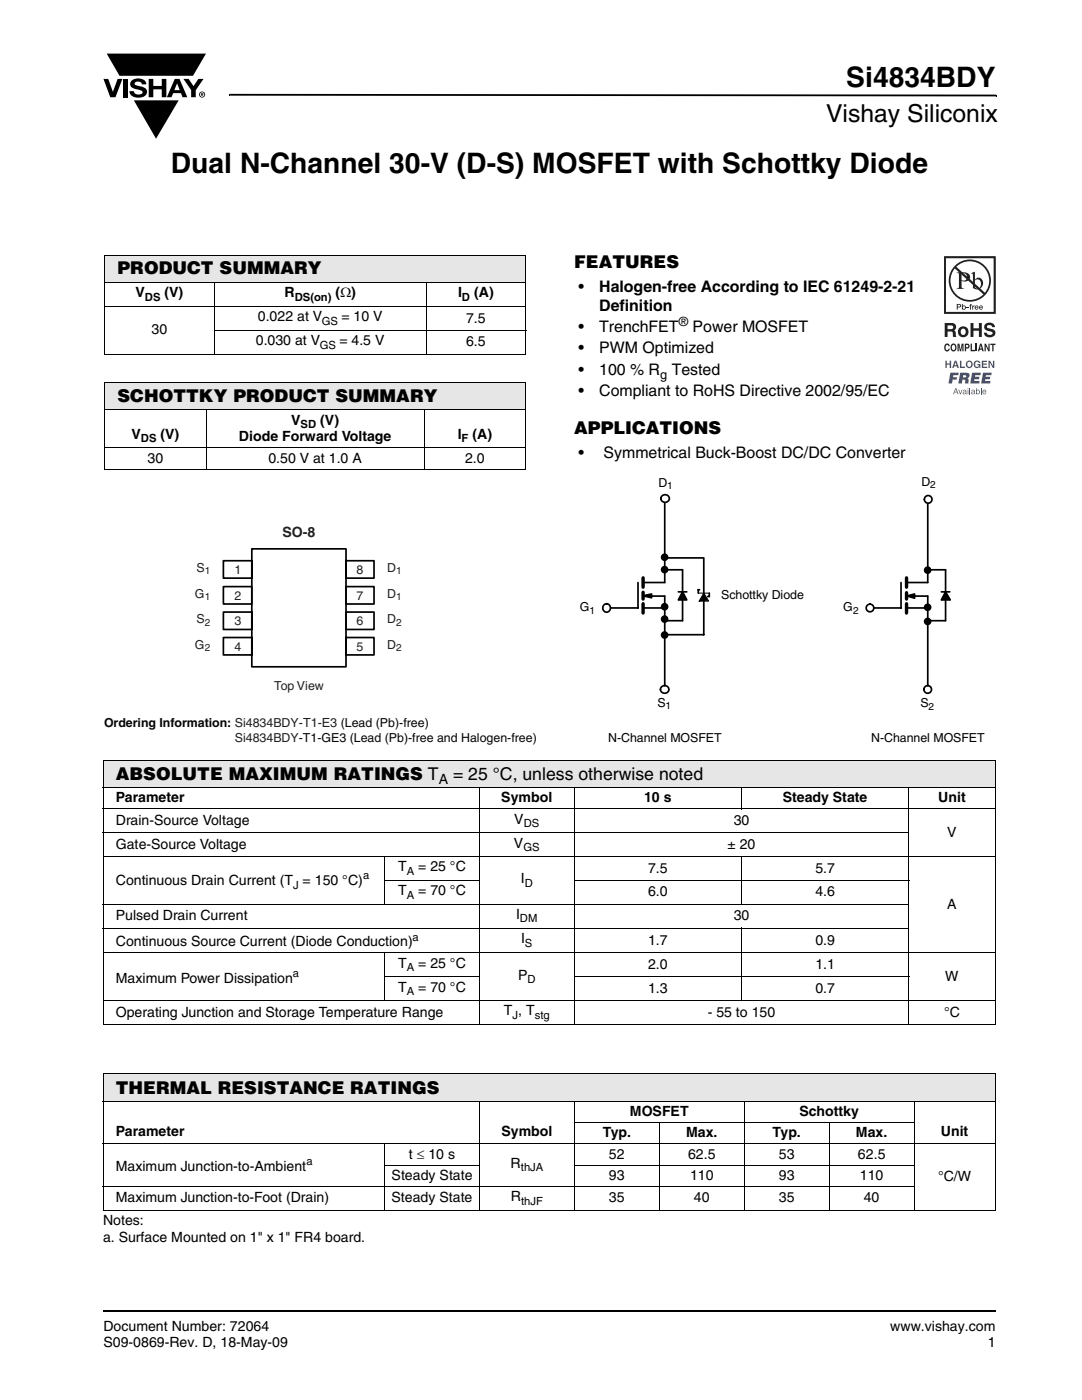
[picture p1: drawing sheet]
<svg xmlns="http://www.w3.org/2000/svg" width="216mm" height="279mm" viewBox="0 0 216 279" stroke-linecap="round" stroke-linejoin="round" font-family="sans-serif">
<g fill="#000">
<path d="M20.6 15.7h1l.9 2.6 1-2.6h.9l-1.4 3.7h-1zM24.6 15.7h.9v3.7h-.9zM26.3 16.1a2.09 2.09 0 0 1 2.8 .3l.1 .4h-.9a.79 .79 0 0 0-.7-.5 .79 .79 0 0 0-.7 .4l.2 .3 1 .3a1.09 1.09 0 0 1 1.2 1 1.09 1.09 0 0 1-1.1 1.1 1.74 1.74 0 0 1-2.4-1.2h.9a.96 .96 0 0 0 .8 .7 .96 .96 0 0 0 1-.5 1.31 1.31 0 0 0-1.3-.6 1.05 1.05 0 0 1-1.1-.5 1.05 1.05 0 0 1 .2-1.2zM29.7 15.7h.9v1.5h1.7v-1.5h.9v3.7h-.9v-1.6h-1.7v1.6h-.9zM36.6 15.7h1l1 1.5 1-1.5h1l-1.5 2.3v1.4h-1v-1.4zM21.3 10.7h19.8l-2.6 4.4h-3.8h-10.9zM45.7 18.7h.2v.4h-.2zM45.9 18.7l152.9 .2v.3l-152.9-.1zM198.8 18.9h.1v.3h-.1zM26.7 20h8.9l-4.5 7.7zM20.5 261.5h.1v.4h-.1z"/>
<path d="M35.3 16.6l.6 1.4h-1.1zM34.9 15.7l-1.6 3.7h.9l.3-.8h1.6l.3 .8h1l-1.6-3.7z"/>
<path d="M40.2 18.6l.2 .1v.1h-.2zM40.1 18.5v.7h.1v-.3l.4 .3-.2-.3 .2-.2-.1-.1z"/>
<path d="M39.9 18.9a.46 .46 0 0 1 .9 0 .46 .46 0 0 1-.9 0zM39.7 18.9a.61 .61 0 0 0 1.2 0 .61 .61 0 0 0-1.2 0z"/>
</g>
<path d="M20.6 261.7h178.2" fill="none" stroke="#000" stroke-width=".36"/>
<g fill="#e6e6e6">
<path d="M20.9 50.9h84v5.5h-84z"/>
<path d="M20.9 76.3h84v5.5h-84z"/>
</g>
<g fill="none" stroke="#000" stroke-width=".2">
<path d="M20.8 50.9h84.2M20.8 56.4h84.2M20.9 51v19.6M42.8 56.3v14.5M85 56.3v14.5M104.9 51v19.6M20.8 61.2h84.2M20.8 70.7h84.2M20.8 76.3h84.2M20.9 76.4v17.1M42.7 65.9h62.3M104.9 76.4v17.1"/>
<path d="M20.8 81.8h84.2M20.8 89.4h84.2M20.8 93.6h84.2M41.1 81.7v12M84.6 81.7v12"/>
</g>
<path d="M20.8 104.8h86.3v43.9h-86.3z" fill="#fff"/>
<path d="M44.6 117.1h5.6v3.4h-5.6zM44.6 111.9h5.6v3.5h-5.6zM50.2 109.5h18.8v23.6h-18.8zM69 117.1h5.6v3.4h-5.6zM69 111.9h5.6v3.5h-5.6zM44.6 127.2h5.6v3.5h-5.6zM44.6 122.2h5.6v3.4h-5.6zM69 122.2h5.6v3.4h-5.6zM69 127.2h5.6v3.5h-5.6z" fill="none" stroke="#000" stroke-width=".34"/>
<path d="M168.3 94.7h28.2v53.9h-28.2z" fill="#fff"/>
<path d="M180.9 119h4.2M185.1 100.2v16.1h-4.2M180.9 121.3h4.2" fill="none" stroke="#000" stroke-width=".34"/>
<circle cx="185.1" cy="137.6" r=".76" fill="#fff"/>
<g fill="none" stroke="#000" stroke-width=".34">
<path d="M179.8 116.3v5h-5.6M180.9 119l1.6-.5v.9l-1.4-.4M185.1 119v17.8M185.1 113.7h3.6M185.1 123.9h3.6"/>
<circle cx="185.1" cy="137.6" r=".76"/>
</g>
<path d="M180.9 115.3v1.9M180.9 118.3v1.3M180.9 120.5v1.8" fill="none" stroke="#000" stroke-width=".68"/>
<path d="M180.9 119l1.6-.5v.9z" fill="#000"/>
<circle cx="173.6" cy="121.3" r=".76" fill="#fff"/>
<g fill="none" stroke="#000" stroke-width=".34">
<path d="M187.8 119.7l.9-1.6 .9 1.6h-1.7M187.8 118.1h1.7M188.7 113.7v10.2"/>
<circle cx="173.6" cy="121.3" r=".76"/>
</g>
<path d="M188.7 118.1l.9 1.6h-1.7z" fill="#000"/>
<circle cx="185.2" cy="99.7" r=".76" fill="#fff"/>
<g fill="none" stroke="#000" stroke-width=".34">
<circle cx="185.2" cy="99.7" r=".76"/>
<circle cx="185.1" cy="113.8" r=".59"/>
<circle cx="185.1" cy="124" r=".59"/>
<circle cx="185.1" cy="121.2" r=".59"/>
</g>
<g fill="#000">
<circle cx="185.1" cy="113.8" r=".59"/>
<circle cx="185.1" cy="124" r=".59"/>
<circle cx="185.1" cy="121.2" r=".59"/>
</g>
<path d="M115.7 94.8h44.7v53.8h-44.7z" fill="#fff"/>
<path d="M128.4 119h4.2M132.6 100.3v16h-4.3M128.3 121.3h4.3" fill="none" stroke="#000" stroke-width=".34"/>
<circle cx="132.6" cy="137.6" r=".81" fill="#fff"/>
<g fill="none" stroke="#000" stroke-width=".34">
<path d="M127.3 116.3v5h-5.6M128.4 118.9l1.6-.4v.8l-1.4-.3M132.6 119v17.8M132.6 113.7h3.6M132.6 123.9h3.6"/>
<circle cx="132.6" cy="137.6" r=".81"/>
</g>
<path d="M128.3 115.3v1.9M128.3 118.2v1.4M128.3 120.5v1.8" fill="none" stroke="#000" stroke-width=".68"/>
<path d="M128.4 118.9l1.6-.4v.8z" fill="#000"/>
<circle cx="121.1" cy="121.3" r=".81" fill="#fff"/>
<g fill="none" stroke="#000" stroke-width=".34">
<path d="M135.4 119.7l.8-1.6 .8 1.6h-1.6M135.4 118.1h1.6M136.2 113.7v10.2"/>
<circle cx="121.1" cy="121.3" r=".81"/>
</g>
<path d="M136.2 118.1l.8 1.6h-1.6z" fill="#000"/>
<circle cx="132.7" cy="99.5" r=".81" fill="#fff"/>
<g fill="none" stroke="#000" stroke-width=".34">
<path d="M132.6 111.3h7.8v15.4h-7.8M139.6 117.7h-.3v.7M141.5 118.4v.6h-.3"/>
<circle cx="132.7" cy="99.5" r=".81"/>
<circle cx="132.6" cy="111.2" r=".59"/>
<circle cx="132.6" cy="113.7" r=".59"/>
<circle cx="132.6" cy="126.7" r=".59"/>
<circle cx="132.6" cy="121.1" r=".59"/>
<circle cx="132.6" cy="123.6" r=".59"/>
</g>
<g fill="#000">
<path d="M140.4 118.4l1 1.5-1.9 .1z"/>
<circle cx="132.6" cy="111.2" r=".59"/>
<circle cx="132.6" cy="113.7" r=".59"/>
<circle cx="132.6" cy="126.7" r=".59"/>
<circle cx="132.6" cy="121.1" r=".59"/>
<circle cx="132.6" cy="123.6" r=".59"/>
</g>
<path d="M139.3 118.4h2.2M141.4 119.9l-1-1.5-.9 1.6h1.9" fill="none" stroke="#000" stroke-width=".2"/>
<path d="M20.6 151.7h178v5.5h-178z" fill="#e6e6e6"/>
<g fill="none" stroke="#000" stroke-width=".2">
<path d="M20.5 151.7h178.1M20.5 157.2h94M20.6 151.8v52.5M95.7 157.1v47.4M114.6 157.1v47.4M114.7 157.2h66.6M148 157.1v4.4M181.4 157.1v47.4M181.4 157.2h17.2M198.6 151.8v52.5M20.5 161.4h178.1M20.5 166.2h160.9"/>
<path d="M20.5 170.9h178.1M76.6 175.7h19.1M76.7 170.9v9.6M114.5 175.7h66.9M148 170.9v9.6M20.5 180.4h160.9M20.5 185.2h160.9M20.5 190.2h178.1M20.5 199.7h178.1M76.6 194.9h19.1M76.7 190.1v9.7M114.5 194.9h66.9"/>
<path d="M148 185.1v14.7M20.5 204.4h178.1"/>
</g>
<path d="M20.6 214.3h178v5.5h-178z" fill="#e6e6e6"/>
<g fill="none" stroke="#000" stroke-width=".2">
<path d="M20.5 214.3h178.1M20.5 219.8h94M20.6 214.4v27M95.7 219.7v21.9M114.6 219.7v21.9M114.7 219.8h67.6M148.5 219.7v21.9M182.4 219.7v21.9M182.5 219.8h16.1M198.6 214.4v27M20.5 228.3h178.1M20.5 236.7h162"/>
<path d="M76.7 232.5h19.1M76.8 228.2v13.4M114.5 224h68M114.5 232.5h68M131.6 224v17.6M165.5 224v17.6M20.5 241.5h178.1"/>
</g>
<g fill="#fff">
<path d="M185.1 51.2h13.5v30.2h-13.5z"/>
<path d="M188.4 51.2h10.2v27.5h-10.2z"/>
</g>
<path d="M188.7 51.5h9.6v10.8h-9.6zM188.4 51.2v11.4h10.3v-11.4z" fill="#201d1e"/>
<g fill="#3853a3">
<path d="M188.6 72h.3v.5h.6v-.5h.3v1.4h-.3v-.6h-.6v.6h-.3z"/>
<path d="M191.5 72h.3v1.2h.8v.2h-1.1z"/>
<path d="M194.4 72.2a.68 .68 0 0 1 1.2 .2l-.8-.1a.55 .55 0 0 0-.2 .5 .55 .55 0 0 0 .4 .4l.4-.3h-.4v-.2h.6v.7h-.2v-.2a.71 .71 0 0 1-1 0 .71 .71 0 0 1 0-1z"/>
<path d="M195.9 72h1.1v.2h-.8v.3h.7v.3h-.7v.4h.8v.2h-1.1z"/>
<path d="M197.2 72h.3l.6 1v-1h.3v1.4h-.3l-.6-1v1h-.3z"/>
<path d="M189.6 74.4h1.7l-.1 .5h-.9l-.1 .4h.8l-.1 .5h-.8l-.1 .7h-.7z"/>
<path d="M194 74.4h1.7l-.1 .5h-1l-.1 .3h.9l-.1 .5h-.9v.3h1.1l-.1 .5h-1.8z"/>
<path d="M196.1 74.4h1.8l-.1 .5h-1l-.1 .3h.9l-.1 .5h-.9v.3h1v.5h-1.8z"/>
<path d="M191.2 77.8h.2l.2 .7 .3-.7h.1l-.3 .9h-.1z"/>
<path d="M193.5 77.5h.1v1.2h-.1z"/>
<path d="M195.7 77.5h.1v1.2h-.1z"/>
<path d="M190.7 72.3l-.2 .6h.3zM190.5 72h.3l.6 1.4h-.4l-.1-.3h-.5l-.1 .3h-.3z"/>
<path d="M192.9 72.7a.5 .5 0 0 0 1 0 .5 .5 0 0 0-1 0zM192.6 72.7a.75 .75 0 0 1 1.5 0 .75 .75 0 0 1-1.5 0z"/>
<path d="M192.2 74.9l-.1 .4 .6-.1v-.3zM191.6 74.4l1.7 .1a.63 .63 0 0 1-.3 1l.3 .3v.7h-.7v-.6l-.3-.1h-.2l-.2 .7h-.7z"/>
<path d="M190.7 77.6l-.2 .6h.4zM190.6 77.5h.2l.5 1.2h-.2l-.1-.4h-.5l-.2 .4h-.1z"/>
<path d="M192.3 78.3v.2l.1 .1 .2-.1 .1-.3zM192.2 77.9l.3-.1h.3l.1 .9-.8-.1 .1-.4 .5-.2-.2-.1-.4 .2z"/>
<path d="M193.1 77.8h.1v.9h-.1zM193.1 77.5h.1v.1h-.1z"/>
<path d="M194 78.3v.2l.1 .1 .2-.1 .1-.3zM193.9 77.9l.3-.1h.2l.2 .9-.8-.1 .1-.4 .5-.2-.2-.1-.4 .2z"/>
<path d="M194.8 78.2a.31 .31 0 0 0 .6 0 .31 .31 0 0 0-.6 0zM194.8 77.5h.1v.4a.4 .4 0 0 1 .6 .3 .4 .4 0 0 1-.6 .4l-.1 .1z"/>
<path d="M196.2 78v.2h.5l-.1-.3zM196.2 77.8h.4l.2 .2v.3h-.6l.2 .3 .4-.2-.2 .3a.47 .47 0 0 1-.6-.3 .47 .47 0 0 1 .2-.6z"/>
</g>
<g fill="#231f20">
<path d="M193.7 64.5h.5v1h1.1v-1h.6v2.7h-.6v-1.2h-1.1v1.2h-.5z"/>
<path d="M196.7 64.6a1.15 1.15 0 0 1 1.8 .7h-.5l-.1-.2a.68 .68 0 0 0-.9-.1v.4l.2 .1a1.29 1.29 0 0 1 1.4 .9 1.17 1.17 0 0 1-1.1 .9 1.17 1.17 0 0 1-1.2-.9h.6v.2a.67 .67 0 0 0 1.2-.1l-.3-.3-.5-.1a.82 .82 0 0 1-.9-.5 .82 .82 0 0 1 .3-1z"/>
<path d="M188.6 68.8l.4-.3 .3 .1 .2 .5-.7-.2a.66 .66 0 0 0 .2 1l.3-.3h.2a.54 .54 0 0 1-.5 .5 .54 .54 0 0 1-.5-.4z"/>
<path d="M191.1 68.6h.3l.3 1.2 .2-1.2h.4v1.5h-.3v-1.3l-.2 1.3h-.3l-.2-1.3v1.3h-.2z"/>
<path d="M193.7 68.6h.2v1.2h.7v.3h-.9z"/>
<path d="M194.7 68.6h.3v1.5h-.3z"/>
<path d="M196.5 68.6h.2l.5 1v-1h.3v1.5h-.3l-.5-1.1v1.1h-.2z"/>
<path d="M197.6 68.6h1v.3h-.3v1.2h-.3v-1.2h-.4z"/>
<path d="M192.9 61.3h.4v.1h-.4z"/>
<path d="M193.6 60.7h.3l-.2 .2 .2 .1v.1h-.2v.7h-.1v-.7h-.2z"/>
<path d="M194 61h.2v.1l.3-.1v.1l-.3 .1v.6h-.2z"/>
<path d="M189.1 64.9v.8h.9a.39 .39 0 0 0 .1-.7zM188.5 64.5h1.4a.79 .79 0 0 1 .8 .4 .79 .79 0 0 1-.1 .9l-.2 .1a.98 .98 0 0 1 .3 1.2l.1 .1h-.6l-.2-1h-.9v1h-.6z"/>
<path d="M191.9 65.6a.63 .63 0 0 0-.2 .8 .63 .63 0 0 0 .8 .4 .63 .63 0 0 0 .2-.8 .63 .63 0 0 0-.8-.4zM191.1 66.2a1.1 1.1 0 0 1 2.2 0 1.1 1.1 0 0 1-2.2 0z"/>
<path d="M190.1 68.9a.64 .64 0 0 0 .2 1l.1-.1a.64 .64 0 0 0-.1-1zM189.9 68.7l.2-.1a.56 .56 0 0 1 .7 .3 .82 .82 0 0 1-.5 1.2h-.2a.89 .89 0 0 1-.2-1.4z"/>
<path d="M192.8 68.9v.4l.4-.1v-.3zM192.5 68.6h.6a.5 .5 0 0 1 .4 .5 .5 .5 0 0 1-.4 .5h-.3v.5h-.3z"/>
<path d="M195.7 68.9l-.2 .6h.4zM195.6 68.6h.3l.4 1.5h-.3l-.1-.3h-.4l-.1 .3h-.3z"/>
<path d="M188.7 51.5h9.6v10.8h-9.6zM188.4 51.2v11.4h10.3v-11.4z"/>
<path d="M191.1 60.8v.4h.4v-.3zM190.9 60.7h.7l.2 .3-.2 .3-.5 .1v.4h-.2z"/>
<path d="M192.1 61.4a.26 .26 0 0 0 .5 0 .26 .26 0 0 0-.5 0zM191.9 60.7h.2v.4a.38 .38 0 0 1 .5 0 .38 .38 0 0 1 0 .5 .38 .38 0 0 1-.5 .1l-.2 .1z"/>
<path d="M194.7 61.2v.1h.4l-.2-.2zM194.7 61h.4l.2 .4h-.6v.2l.5-.1a.42 .42 0 0 1-.6 .2 .42 .42 0 0 1 .1-.7z"/>
<path d="M195.6 61.2l-.1 .1h.4l-.2-.2zM195.5 61h.5l.1 .4h-.6l.1 .2 .5-.1a.42 .42 0 0 1-.7 .2 .42 .42 0 0 1 .1-.7z"/>
<path d="M191.9 54.6v1.3a.75 .75 0 0 0 1.1-.7 .75 .75 0 0 0-1.1-.6zM190.9 54.3a2.81 2.81 0 0 1 2.4 .4 .97 .97 0 0 1 0 1.2 .97 .97 0 0 1-1.2 .2h-.2v1.1v.2l.5 .3h-1.5l.3-.2 .1-.3v-2.4v-.2z"/>
<path d="M194.5 56v1.3l.2 .2a.72 .72 0 0 0 .8-.1 .72 .72 0 0 0 .3-.7 .72 .72 0 0 0-.4-.8 .72 .72 0 0 0-.9 .1zM193.8 54.5l.7-.3v1.6a.89 .89 0 0 1 1.1-.3 .89 .89 0 0 1 .6 1 1.23 1.23 0 0 1-.7 1.1 1.23 1.23 0 0 1-1.4-.1v-2.7z"/>
<path d="M190.8 53.2a3.9 3.9 0 0 1 5.3-.1 3.9 3.9 0 0 1 .4 5.3zM190.5 53.6l5.7 5.1a3.9 3.9 0 0 1-5.3 .2 3.9 3.9 0 0 1-.4-5.3zM189.3 56a4.2 4.2 0 0 0 8.4 0 4.2 4.2 0 0 0-8.4 0z"/>
</g>
<g font-size="5.6">
<text x="168.9" y="17.4">Si4834BDY</text>
<text x="34.1" y="34.5">Dual N-Channel 30-V (D-S) MOSFET with Schottky Diode</text>
</g>
<text font-size="4.9" x="164.8" y="24.4">Vishay Siliconix</text>
<g font-size="3.5">
<text x="114.6" y="53.5">FEATURES</text>
<text x="23.5" y="54.8">PRODUCT SUMMARY</text>
<text x="23.5" y="80.2">SCHOTTKY PRODUCT SUMMARY</text>
<text x="114.6" y="86.7">APPLICATIONS</text>
<text x="23.1" y="155.7">ABSOLUTE MAXIMUM RATINGS T</text>
<text x="90.4" y="155.7">= 25 °C, unless otherwise noted</text>
<text x="23.1" y="218.3">THERMAL RESISTANCE RATINGS</text>
</g>
<g font-size="3.2">
<text x="115.4" y="58.2">•</text>
<text x="119.6" y="58.2">Halogen-free According to IEC 61249-2-21</text>
<text x="119.6" y="62.1">Definition</text>
<text x="115.4" y="66.3">•</text>
<text x="115.4" y="70.5">•</text>
<text x="119.6" y="66.3">TrenchFET</text>
<text x="119.6" y="70.5">PWM Optimized</text>
<text x="138.2" y="66.3">Power MOSFET</text>
<text x="115.4" y="74.8">•</text>
<text x="119.6" y="74.8">100 % R</text>
<text x="134" y="74.8">Tested</text>
<text x="115.4" y="79">•</text>
<text x="119.6" y="79">Compliant to RoHS Directive 2002/95/EC</text>
<text x="115.4" y="91.4">•</text>
<text x="120.4" y="91.4">Symmetrical Buck-Boost DC/DC Converter</text>
</g>
<g font-size="2.8">
<text x="27.1" y="59.4">V</text>
<text x="32.8" y="59.4">(V)</text>
<text x="56.8" y="59.4">R</text>
<text x="67" y="59.4">(Ω)</text>
<text x="91.4" y="59.4">I</text>
<text x="94.6" y="59.4">(A)</text>
<text x="51.5" y="64.1">0.022 at V</text>
<text x="68.1" y="64.1">= 10 V</text>
<text x="93" y="64.4">7.5</text>
<text x="30.2" y="66.7">30</text>
<text x="51.1" y="68.9">0.030 at V</text>
<text x="67.7" y="68.9">= 4.5 V</text>
<text x="93" y="69.1">6.5</text>
<text x="26.2" y="87.6">V</text>
<text x="32" y="87.6">(V)</text>
<text x="47.7" y="88.1">Diode Forward Voltage</text>
<text x="58.1" y="84.8">V</text>
<text x="63.9" y="84.8">(V)</text>
<text x="91.3" y="87.6">I</text>
<text x="94.3" y="87.6">(A)</text>
<text x="29.4" y="92.3">30</text>
<text x="53.6" y="92.3">0.50 V at 1.0 A</text>
<text x="92.8" y="92.3">2.0</text>
<text x="23.1" y="160.1">Parameter</text>
<text x="87.5" y="156.5">A</text>
<text x="100" y="160.1">Symbol</text>
<text x="128.5" y="160.1">10 s</text>
<text x="156.2" y="160.1">Steady State</text>
<text x="187.2" y="160.1">Unit</text>
<text x="23.1" y="164.6">Drain-Source Voltage</text>
<text x="102.6" y="164.4">V</text>
<text x="146.4" y="164.6">30</text>
<text x="189" y="167">V</text>
<text x="23.1" y="169.4">Gate-Source Voltage</text>
<text x="79.4" y="173.9">T</text>
<text x="83.4" y="173.9">= 25 °C</text>
<text x="102.6" y="169.1">V</text>
<text x="145.2" y="169.4">± 20</text>
<text x="23.1" y="176.6">Continuous Drain Current (T = 150 °C)</text>
<text x="79.4" y="178.6">T</text>
<text x="83.4" y="178.6">= 70 °C</text>
<text x="103.9" y="176.3">I</text>
<text x="129.3" y="174.1">7.5</text>
<text x="129.3" y="178.9">6.0</text>
<text x="162.7" y="174.1">5.7</text>
<text x="162.7" y="178.9">4.6</text>
<text x="23.1" y="183.6">Pulsed Drain Current</text>
<text x="103" y="183.4">I</text>
<text x="146.4" y="183.6">30</text>
<text x="189" y="181.4">A</text>
<text x="23.1" y="188.9">Continuous Source Current (Diode Conduction)</text>
<text x="104" y="188.3">I</text>
<text x="129.3" y="188.5">1.7</text>
<text x="162.7" y="188.5">0.9</text>
<text x="23.1" y="196.1">Maximum Power Dissipation</text>
<text x="79.4" y="193.1">T</text>
<text x="79.4" y="197.9">T</text>
<text x="83.4" y="193.1">= 25 °C</text>
<text x="83.4" y="197.9">= 70 °C</text>
<text x="103.4" y="195.5">P</text>
<text x="129.3" y="193.4">2.0</text>
<text x="162.7" y="193.4">1.1</text>
<text x="188.6" y="195.8">W</text>
<text x="23.1" y="202.9">Operating Junction and Storage Temperature Range</text>
<text x="100.5" y="202.6">T , T</text>
<text x="129.3" y="198.1">1.3</text>
<text x="141.2" y="202.9">- 55 to 150</text>
<text x="162.7" y="198.1">0.7</text>
<text x="188.4" y="202.9">°C</text>
<text x="23.1" y="226.6">Parameter</text>
<text x="100.1" y="226.6">Symbol</text>
<text x="120.3" y="227">Typ.</text>
<text x="125.7" y="222.8">MOSFET</text>
<text x="136.9" y="227">Max.</text>
<text x="154.2" y="227">Typ.</text>
<text x="159.5" y="222.8">Schottky</text>
<text x="170.8" y="227">Max.</text>
<text x="187.7" y="226.6">Unit</text>
<text x="23.1" y="233.7">Maximum Junction-to-Ambient</text>
<text x="81.6" y="231.2">t ≤ 10 s</text>
<text x="101.9" y="233.1">R</text>
<text x="121.5" y="231.2">52</text>
<text x="137.3" y="231.2">62.5</text>
<text x="155.4" y="231.2">53</text>
<text x="171.2" y="231.2">62.5</text>
<text x="23.1" y="239.9">Maximum Junction-to-Foot (Drain)</text>
<text x="78.1" y="239.9">Steady State</text>
<text x="78.1" y="235.5">Steady State</text>
<text x="101.9" y="239.7">R</text>
<text x="121.5" y="235.5">93</text>
<text x="121.5" y="239.9">35</text>
<text x="137.7" y="235.5">110</text>
<text x="138.5" y="239.9">40</text>
<text x="155.4" y="235.5">93</text>
<text x="155.4" y="239.9">35</text>
<text x="171.6" y="235.5">110</text>
<text x="172.4" y="239.9">40</text>
<text x="187.2" y="235.7">°C/W</text>
<text x="20.6" y="244.4">Notes:</text>
<text x="20.6" y="248">a. Surface Mounted on 1&quot; x 1&quot; FR4 board.</text>
<text x="20.6" y="265.6">Document Number: 72064</text>
<text x="20.6" y="268.8">S09-0869-Rev. D, 18-May-09</text>
<text x="177.7" y="265.6">www.vishay.com</text>
<text x="197.1" y="268.8">1</text>
</g>
<text font-size="2.8" fill="#231f20" x="56.3" y="107.2">SO-8</text>
<g font-size="2.5">
<text x="135.4" y="65">®</text>
<text x="131.7" y="75.6">g</text>
<text x="131.4" y="97.1">D</text>
<text x="183.9" y="96.9">D</text>
<text x="143.9" y="119.6">Schottky Diode</text>
<text x="115.7" y="122">G</text>
<text x="168.3" y="122">G</text>
<text x="131.2" y="141.1">S</text>
<text x="183.7" y="141.1">S</text>
<text x="121.4" y="148">N-Channel MOSFET</text>
<text x="173.9" y="148">N-Channel MOSFET</text>
</g>
<g font-size="2.5" fill="#231f20">
<text x="38.9" y="119.3">G</text>
<text x="39.2" y="114.1">S</text>
<text x="46.8" y="119.7">2</text>
<text x="46.8" y="114.5">1</text>
<text x="71.2" y="119.7">7</text>
<text x="71.2" y="114.5">8</text>
<text x="77.3" y="114.1">D</text>
<text x="77.3" y="119.3">D</text>
<text x="39.2" y="124.4">S</text>
<text x="46.8" y="124.8">3</text>
<text x="71.2" y="124.8">6</text>
<text x="77.3" y="124.4">D</text>
<text x="38.9" y="129.4">G</text>
<text x="46.8" y="129.9">4</text>
<text x="71.2" y="129.9">5</text>
<text x="77.3" y="129.4">D</text>
<text x="54.7" y="137.7">Top View</text>
<text x="46.9" y="148.1">Si4834BDY-T1-GE3 (Lead (Pb)-free and Halogen-free)</text>
</g>
<text font-size="2.5" fill="#050504" x="20.8" y="145.2">Ordering Information: Si4834BDY-T1-E3 (Lead (Pb)-free)</text>
<g font-size="2.2">
<text x="28.9" y="60">DS</text>
<text x="58.8" y="60">DS(on)</text>
<text x="64.2" y="64.8">GS</text>
<text x="92.2" y="60">D</text>
<text x="63.8" y="69.6">GS</text>
<text x="28.1" y="88.3">DS</text>
<text x="60" y="85.4">SD</text>
<text x="92.1" y="88.3">F</text>
<text x="104.5" y="165.1">DS</text>
<text x="104.4" y="169.8">GS</text>
<text x="58.5" y="177.3">J</text>
<text x="72.4" y="175.5">a</text>
<text x="81.2" y="174.6">A</text>
<text x="81.2" y="179.3">A</text>
<text x="104.7" y="177">D</text>
<text x="103.8" y="184.1">DM</text>
<text x="82.3" y="187.8">a</text>
<text x="104.8" y="189">S</text>
<text x="58.5" y="195">a</text>
<text x="81.2" y="193.8">A</text>
<text x="105.2" y="196.2">D</text>
<text x="81.2" y="198.6">A</text>
<text x="102.3" y="203.3">J</text>
<text x="106.7" y="203.3">stg</text>
<text x="61.1" y="232.6">a</text>
<text x="103.9" y="233.8">thJA</text>
<text x="104" y="240.4">thJF</text>
</g>
<g font-size="2">
<text x="133.1" y="97.6">1</text>
<text x="185.6" y="97.5">2</text>
<text x="117.7" y="122.5">1</text>
<text x="170.2" y="122.5">2</text>
<text x="132.8" y="141.6">1</text>
<text x="185.3" y="141.7">2</text>
</g>
<g font-size="2" fill="#231f20">
<text x="40.8" y="114.6">1</text>
<text x="40.8" y="119.8">1</text>
<text x="79" y="114.6">1</text>
<text x="79" y="119.8">1</text>
<text x="40.8" y="124.9">2</text>
<text x="79" y="124.9">2</text>
<text x="40.8" y="129.9">2</text>
<text x="79" y="129.9">2</text>
</g>
</svg>
